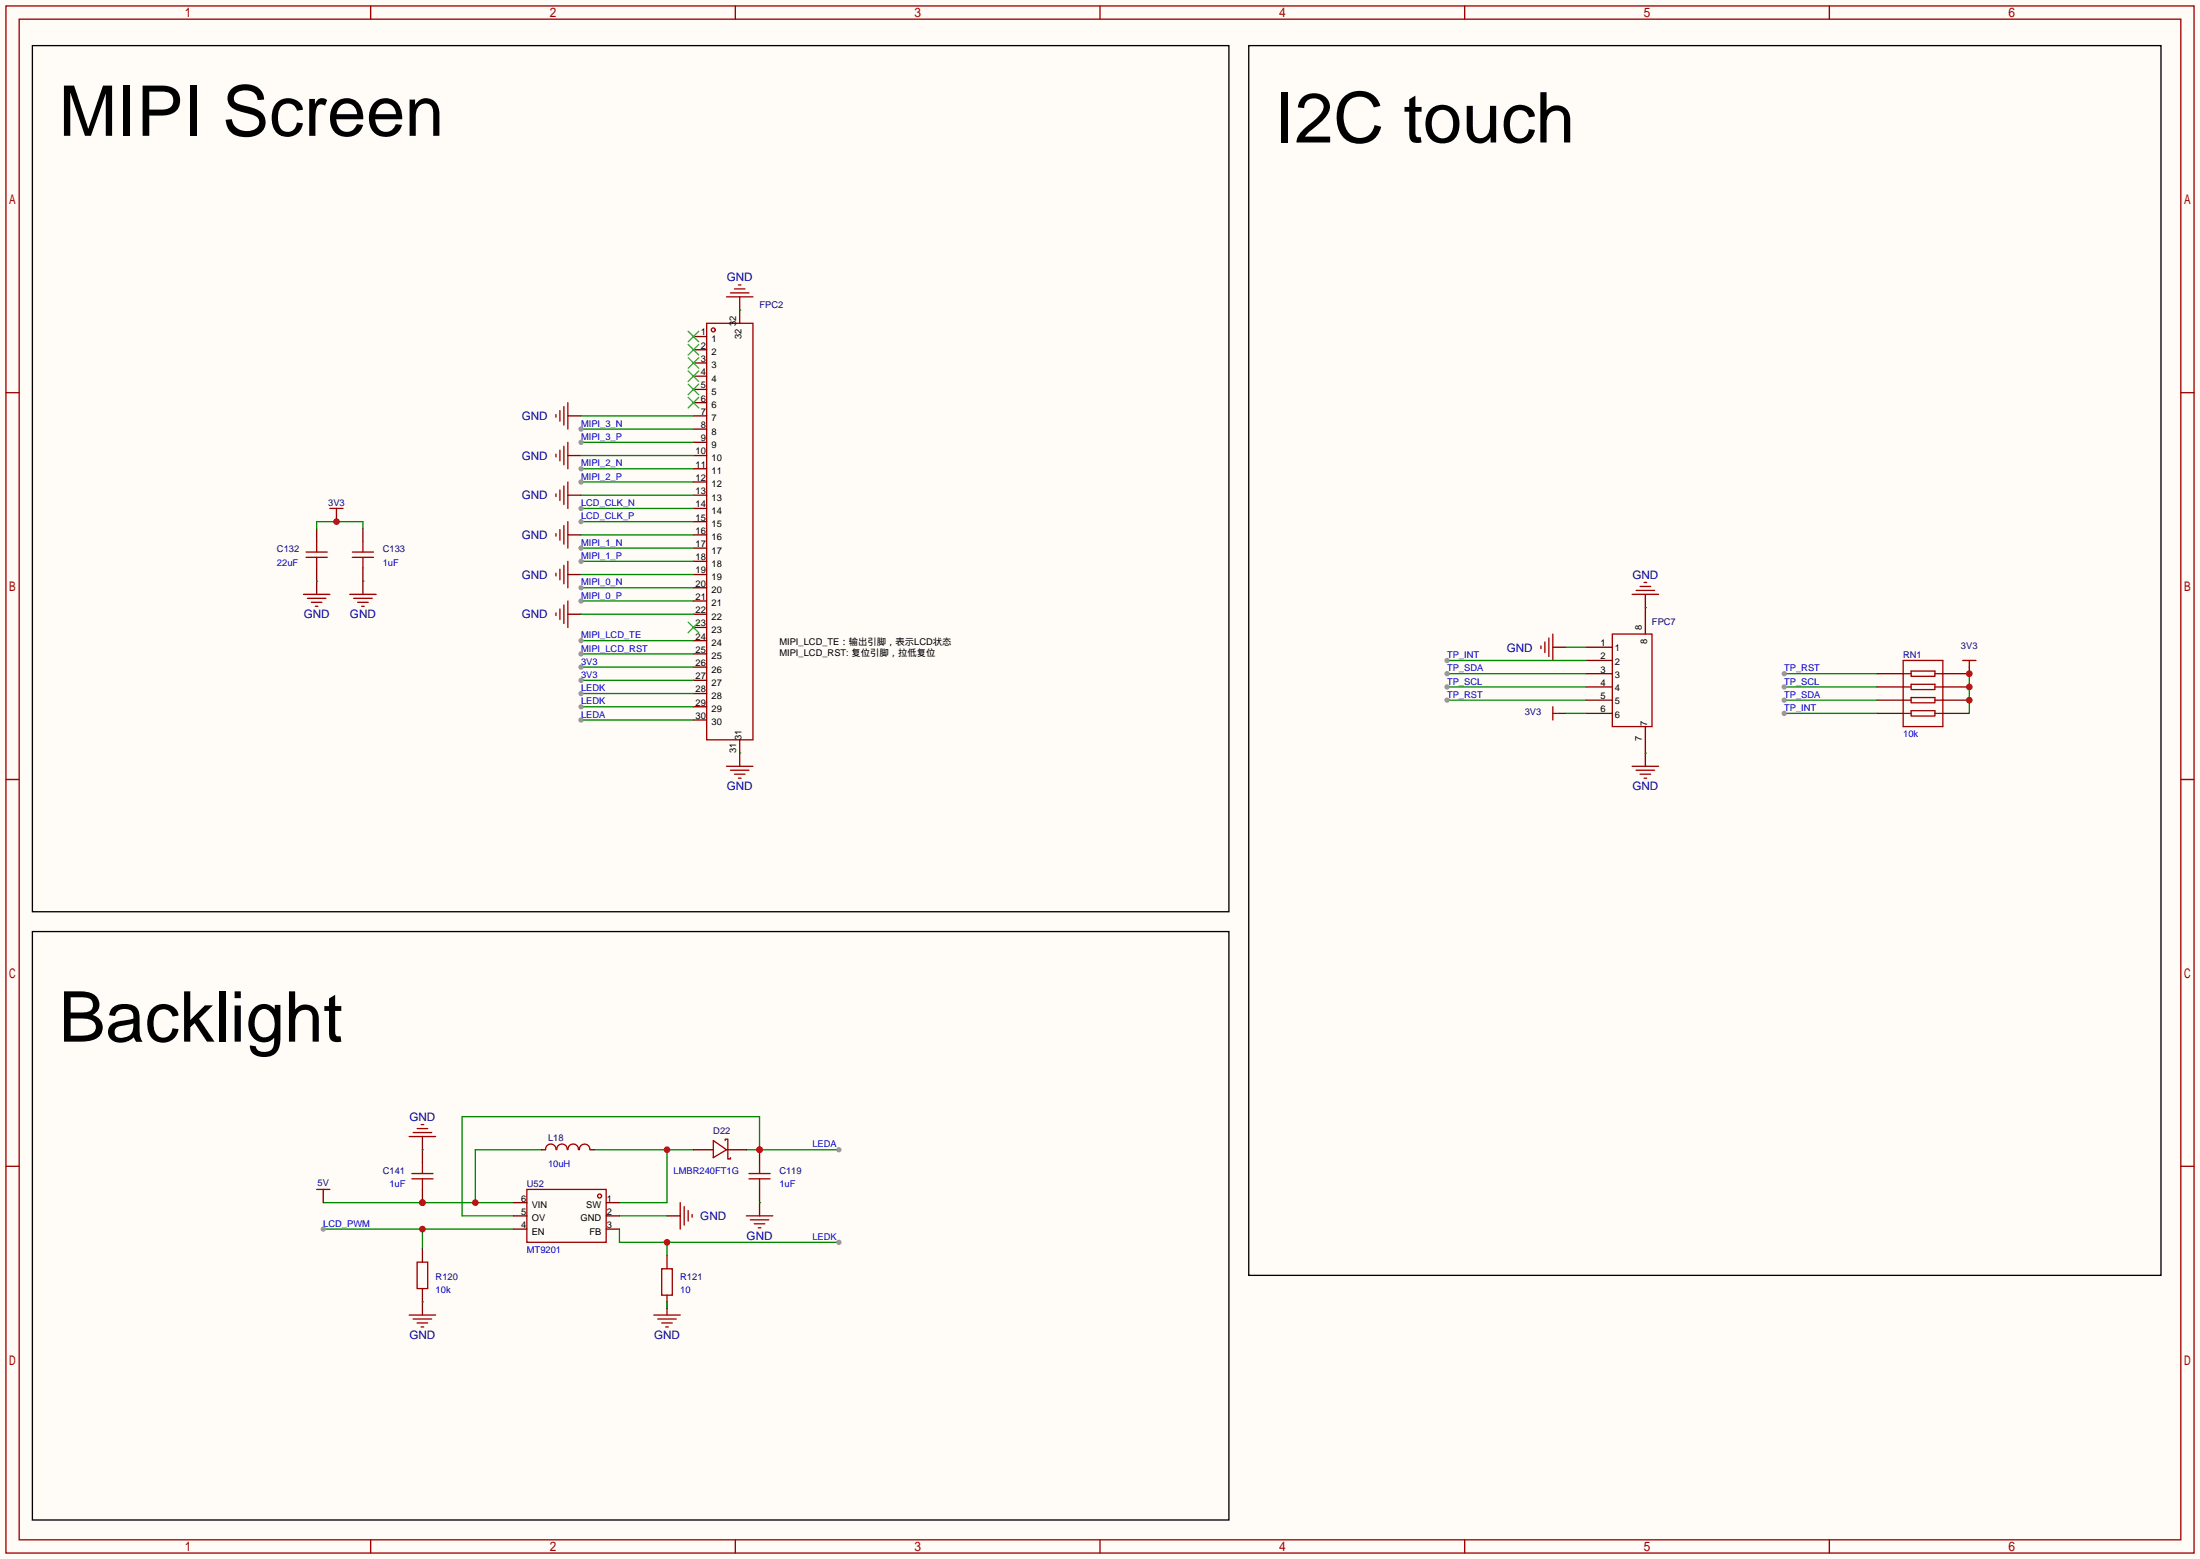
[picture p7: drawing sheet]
<svg xmlns="http://www.w3.org/2000/svg" width="423mm" height="299mm" viewBox="0 0 423 299" stroke-linecap="round" stroke-linejoin="round" font-family="sans-serif">
<path d="M0 0h422.7v299.5h-422.7z" fill="#fffcf7"/>
<g fill="none" stroke="#a10000" stroke-width=".25">
<path d="M1.1 1.1h420.4v297.2h-420.4zM3.7 3.7h415.3v292.1h-415.3zM71.2 1.1v2.6M141.3 1.1v2.6M211.3 1.1v2.6M281.4 1.1v2.6M351.5 1.1v2.6M1.1 75.4h2.6M419 75.4h2.5M365.6 137h1.6M365.6 126.9h7.7v12.7h-7.7zM365.6 129.4h1.6"/>
<path d="M365.6 134.5h1.6M365.6 132h1.6M367.2 128.9h4.5v1h-4.5zM367.2 131.4h4.5v1.1h-4.5zM367.2 134h4.5v1h-4.5zM367.2 136.5h4.5v1h-4.5zM371.7 137h1.6M371.7 129.4h1.6M371.7 134.5h1.6M371.7 132h1.6M1.1 149.7h2.6M419 149.7h2.5"/>
<path d="M1.1 224h2.6M419 224h2.5M71.2 295.8v2.5M141.3 295.8v2.5M211.3 295.8v2.5M281.4 295.8v2.5M351.5 295.8v2.5"/>
</g>
<path d="M360.6 129.4h5M360.6 132h5M360.6 134.5h5M360.6 137h5M373.3 129.4h5M373.3 132h5M373.3 134.5h5M373.3 137h5" fill="none" stroke="#870000" stroke-width=".25"/>
<path d="M342.8 129.4h17.8" fill="none" stroke="#008700" stroke-width=".25"/>
<circle cx="342.8" cy="129.4" r=".51" fill="#999"/>
<path d="M342.8 132h17.8" fill="none" stroke="#008700" stroke-width=".25"/>
<circle cx="342.8" cy="132" r=".51" fill="#999"/>
<path d="M342.8 134.5h17.8" fill="none" stroke="#008700" stroke-width=".25"/>
<circle cx="342.8" cy="134.5" r=".51" fill="#999"/>
<path d="M342.8 137h17.8" fill="none" stroke="#008700" stroke-width=".25"/>
<circle cx="342.8" cy="137" r=".51" fill="#999"/>
<path d="M378.3 128.1v1.3" fill="none" stroke="#870000" stroke-width=".25"/>
<path d="M377.1 126.9h2.5M378.3 126.9v1.2" fill="none" stroke="#a10000" stroke-width=".25"/>
<path d="M378.3 129.4v7.6" fill="none" stroke="#008700" stroke-width=".25"/>
<g fill="#c00">
<circle cx="378.3" cy="134.5" r=".63"/>
<circle cx="378.3" cy="132" r=".63"/>
<circle cx="378.3" cy="129.4" r=".63"/>
</g>
<path d="M62.1 236.1h36.6M81.2 236.1v3.8" fill="none" stroke="#008700" stroke-width=".25"/>
<circle cx="81.2" cy="236.1" r=".63" fill="#c00"/>
<circle cx="62.1" cy="236.1" r=".51" fill="#999"/>
<path d="M81.2 239.9v2.5M81.2 247.5v5.1" fill="none" stroke="#870000" stroke-width=".25"/>
<path d="M78.6 252.6h5.1M79.4 253.4h3.5M80.1 242.4h2.1v5.1h-2.1zM80.1 254.1h2.1M80.9 254.9h.5" fill="none" stroke="#a10000" stroke-width=".25"/>
<path d="M62.1 231h36.6M104 220.9h-12.7v10.1M81.2 250.1h.1" fill="none" stroke="#008700" stroke-width=".25"/>
<g fill="#c00">
<circle cx="81.2" cy="231" r=".63"/>
<circle cx="91.3" cy="231" r=".63"/>
</g>
<path d="M81.2 218.3v2.6" fill="none" stroke="#870000" stroke-width=".25"/>
<path d="M78.6 218.3h5.1M79.4 217.6h3.5M80.1 216.8h2.1M80.9 216h.5" fill="none" stroke="#a10000" stroke-width=".25"/>
<path d="M114.2 220.9h19M128.1 220.9v10.1h-9.1" fill="none" stroke="#008700" stroke-width=".25"/>
<circle cx="128.1" cy="220.9" r=".63" fill="#c00"/>
<path d="M143.4 220.9h17.8M145.9 220.9v-6.4h-57.1v19.1h9.9" fill="none" stroke="#008700" stroke-width=".25"/>
<circle cx="145.9" cy="220.9" r=".63" fill="#c00"/>
<circle cx="161.2" cy="220.9" r=".51" fill="#999"/>
<path d="M119 236.1v2.5h42.2M128.1 238.6v2.6" fill="none" stroke="#008700" stroke-width=".25"/>
<circle cx="128.1" cy="238.6" r=".63" fill="#c00"/>
<circle cx="161.2" cy="238.6" r=".51" fill="#999"/>
<path d="M128.1 233.6h2.6M145.9 220.9v2.5M128.1 241.2v2.5M128.1 248.8v3.8" fill="none" stroke="#870000" stroke-width=".25"/>
<path d="M130.7 231v5.1M131.4 231.8v3.5M132.2 232.5v2.1M133 233.3v.5M145.9 226.4v2.1M125.6 252.6h5.1M126.4 253.4h3.5M127.1 243.7h2.1v5.1h-2.1zM127.1 254.1h2.1M127.9 254.9h.5" fill="none" stroke="#a10000" stroke-width=".25"/>
<path d="M119 233.6h9.1M128.1 250.1v1.2" fill="none" stroke="#008700" stroke-width=".25"/>
<circle cx="145.9" cy="220.9" r=".63" fill="#c00"/>
<g fill="none" stroke="#a10000" stroke-width=".25">
<path d="M135.8 62.1h8.9v80h-8.9zM143.4 233.6h5.1M143.9 225.4h4.1M143.9 226.4h4.1M144.1 234.3h3.6M144.9 235.1h2M145.7 235.8h.5M145.9 223.4v2"/>
<circle cx="137" cy="63.4" r=".38"/>
</g>
<g fill="none" stroke="#870000" stroke-width=".25">
<path d="M142.1 59.6v2.5M133.2 64.6h2.6M133.2 67.2h2.6M133.2 69.7h2.6M133.2 72.3h2.6M133.2 74.8h2.6M133.2 77.3h2.6M133.2 79.9h2.6M133.2 82.4h2.6M133.2 85h2.6M133.2 87.5h2.6M133.2 90h2.6"/>
<path d="M133.2 92.6h2.6M133.2 95.1h2.6M133.2 97.7h2.6M133.2 100.2h2.6M133.2 102.7h2.6M133.2 105.3h2.6M133.2 107.8h2.6M133.2 110.4h2.6M133.2 112.9h2.6M133.2 115.4h2.6M133.2 118h2.6M133.2 120.5h2.6"/>
<path d="M133.2 123.1h2.6M133.2 125.6h2.6M133.2 128.1h2.6M133.2 130.7h2.6M133.2 133.2h2.6M133.2 135.8h2.6M133.2 138.3h2.6M142.1 142.1v2.6M145.9 228.5v5.1"/>
</g>
<path d="M111.6 133.2h21.6M145.9 231h.1" fill="none" stroke="#008700" stroke-width=".25"/>
<g fill="none" stroke="#3c3" stroke-width=".25">
<path d="M132.2 63.6l2 2.1M132.2 66.2l2 2M132.2 68.7l2 2M132.2 71.2l2 2.1M132.2 73.8l2 2M132.2 76.3l2 2.1M134.2 63.6l-2 2.1M134.2 66.2l-2 2M134.2 68.7l-2 2M134.2 71.2l-2 2.1M134.2 73.8l-2 2M134.2 76.3l-2 2.1"/>
<path d="M132.2 119.5l2 2M134.2 119.5l-2 2"/>
</g>
<circle cx="111.6" cy="133.2" r=".51" fill="#999"/>
<path d="M111.6 135.8h21.6" fill="none" stroke="#008700" stroke-width=".25"/>
<circle cx="111.6" cy="135.8" r=".51" fill="#999"/>
<path d="M111.6 138.3h21.6" fill="none" stroke="#008700" stroke-width=".25"/>
<circle cx="111.6" cy="138.3" r=".51" fill="#999"/>
<path d="M111.6 125.6h21.6" fill="none" stroke="#008700" stroke-width=".25"/>
<circle cx="111.6" cy="125.6" r=".51" fill="#999"/>
<path d="M111.6 123.1h21.6" fill="none" stroke="#008700" stroke-width=".25"/>
<circle cx="111.6" cy="123.1" r=".51" fill="#999"/>
<path d="M109.1 118h2.5" fill="none" stroke="#870000" stroke-width=".25"/>
<path d="M106.8 117.7v.5M107.6 117v2M108.3 116.2v3.6M109.1 115.4v5.1" fill="none" stroke="#a10000" stroke-width=".25"/>
<path d="M111.6 118h21.6M111.6 115.4h21.6" fill="none" stroke="#008700" stroke-width=".25"/>
<circle cx="111.6" cy="115.4" r=".51" fill="#999"/>
<path d="M111.6 112.9h21.6" fill="none" stroke="#008700" stroke-width=".25"/>
<circle cx="111.6" cy="112.9" r=".51" fill="#999"/>
<path d="M109.1 110.4h2.5" fill="none" stroke="#870000" stroke-width=".25"/>
<path d="M106.8 110.1v.5M107.6 109.3v2.1M108.3 108.6v3.5M109.1 107.8v5.1" fill="none" stroke="#a10000" stroke-width=".25"/>
<path d="M111.6 110.4h21.6M111.6 105.3h21.6" fill="none" stroke="#008700" stroke-width=".25"/>
<circle cx="111.6" cy="105.3" r=".51" fill="#999"/>
<path d="M111.6 107.8h21.6" fill="none" stroke="#008700" stroke-width=".25"/>
<circle cx="111.6" cy="107.8" r=".51" fill="#999"/>
<path d="M109.1 102.7h2.5" fill="none" stroke="#870000" stroke-width=".25"/>
<path d="M106.8 102.5v.5M107.6 101.7v2.1M108.3 101v3.5M109.1 100.2v5.1" fill="none" stroke="#a10000" stroke-width=".25"/>
<path d="M111.6 102.7h21.6M111.6 100.2h21.6" fill="none" stroke="#008700" stroke-width=".25"/>
<circle cx="111.6" cy="100.2" r=".51" fill="#999"/>
<path d="M111.6 97.7h21.6" fill="none" stroke="#008700" stroke-width=".25"/>
<circle cx="111.6" cy="97.7" r=".51" fill="#999"/>
<path d="M109.1 95.1h2.5" fill="none" stroke="#870000" stroke-width=".25"/>
<path d="M106.8 94.9v.5M107.6 94.1v2M108.3 93.3v3.6M109.1 92.6v5.1" fill="none" stroke="#a10000" stroke-width=".25"/>
<path d="M111.6 95.1h21.6M111.6 90h21.6" fill="none" stroke="#008700" stroke-width=".25"/>
<circle cx="111.6" cy="90" r=".51" fill="#999"/>
<path d="M111.6 92.6h21.6" fill="none" stroke="#008700" stroke-width=".25"/>
<circle cx="111.6" cy="92.6" r=".51" fill="#999"/>
<path d="M109.1 87.5h2.5" fill="none" stroke="#870000" stroke-width=".25"/>
<path d="M106.8 87.2v.6M107.6 86.5v2M108.3 85.7v3.6M109.1 85v5" fill="none" stroke="#a10000" stroke-width=".25"/>
<path d="M111.6 87.5h21.6M111.6 82.4h21.6" fill="none" stroke="#008700" stroke-width=".25"/>
<circle cx="111.6" cy="82.4" r=".51" fill="#999"/>
<path d="M111.6 85h21.6" fill="none" stroke="#008700" stroke-width=".25"/>
<circle cx="111.6" cy="85" r=".51" fill="#999"/>
<path d="M142.1 57v2.6M109.1 79.9h2.5M142.1 144.7v2.5" fill="none" stroke="#870000" stroke-width=".25"/>
<path d="M139.6 57h5.1M140.3 56.3h3.6M141.1 55.5h2M141.9 54.7h.5M106.8 79.6v.5M107.6 78.9v2M108.3 78.1v3.6M109.1 77.3v5.1M139.6 147.2h5.1M140.3 148h3.6M141.1 148.7h2M141.9 149.5h.5" fill="none" stroke="#a10000" stroke-width=".25"/>
<path d="M142.1 59.6h.1M111.6 79.9h21.6M111.6 128.1h21.6M142.1 144.7h.1" fill="none" stroke="#008700" stroke-width=".25"/>
<circle cx="111.6" cy="128.1" r=".51" fill="#999"/>
<path d="M111.6 130.7h21.6" fill="none" stroke="#008700" stroke-width=".25"/>
<circle cx="111.6" cy="130.7" r=".51" fill="#999"/>
<g fill="none" stroke="#870000" stroke-width=".25">
<path d="M60.8 101.5v2.5M60.8 109.1v5.1M69.7 101.5v2.5M69.7 109.1v5.1M316.1 116.7v5.1M298.3 124.3h2.6M299.6 137h1.3M304.7 124.3h5.1M304.7 126.9h5.1M304.7 129.4h5.1M304.7 132h5.1M304.7 134.5h5.1"/>
<path d="M304.7 137h5.1M316.1 139.6v5.1M104 220.9h.8M113.4 220.9h.8M133.2 220.9h3.8M139.6 220.9h3.8"/>
</g>
<g fill="none" stroke="#a10000" stroke-width=".25">
<path d="M58.3 114.2h5.1M58.8 106h4.1M58.8 107.1h4.1M59.1 114.9h3.5M59.8 115.7h2M60.6 116.5h.5M60.8 104v2M60.8 107.1v2M67.2 114.2h5.1M67.7 106h4.1M67.7 107.1h4.1M67.9 114.9h3.6"/>
<path d="M68.7 115.7h2M69.5 116.5h.5M69.7 104v2M69.7 107.1v2M296 124.1v.5M296.8 123.3v2M297.6 122.6v3.5M298.3 121.8v5.1M298.3 135.8v2.5M298.3 137h1.3M309.8 121.8h7.6v17.8h-7.6zM137 219.1l2.6 1.8-2.6 1.5z"/>
<path d="M139.3 219.1v-.3h.5v3.8h.5v-.2M104.8 220.8a1.01 1.01 0 0 1 1-1.1 1.01 1.01 0 0 1 1 1.1M107 220.8a1.01 1.01 0 0 1 1-1.1 1.01 1.01 0 0 1 1 1.1M109.1 220.8a1.01 1.01 0 0 1 1-1.1 1.01 1.01 0 0 1 1 1.1M111.3 220.8a1.01 1.01 0 0 1 1-1 1.01 1.01 0 0 1 1 1"/>
</g>
<path d="M60.8 111.6h.1M60.8 101.5v-1.3h8.9v1.3M69.7 111.6h.1M278 126.9h26.7M300.9 137h3.8M300.9 124.3h3.8" fill="none" stroke="#008700" stroke-width=".25"/>
<circle cx="278" cy="126.9" r=".51" fill="#999"/>
<path d="M278 129.4h26.7" fill="none" stroke="#008700" stroke-width=".25"/>
<circle cx="278" cy="129.4" r=".51" fill="#999"/>
<path d="M278 132h26.7" fill="none" stroke="#008700" stroke-width=".25"/>
<circle cx="278" cy="132" r=".51" fill="#999"/>
<path d="M278 134.5h26.7" fill="none" stroke="#008700" stroke-width=".25"/>
<circle cx="278" cy="134.5" r=".51" fill="#999"/>
<path d="M316.1 114.2v2.5M316.1 144.7v2.5M81.2 228.5v2.5M98.7 231h2.5M98.7 233.6h2.5M98.7 236.1h2.5M116.5 231h2.5M116.5 233.6h2.5M116.5 236.1h2.5" fill="none" stroke="#870000" stroke-width=".25"/>
<g fill="none" stroke="#a10000" stroke-width=".25">
<path d="M313.6 114.2h5M314.3 113.4h3.6M315.1 112.6h2M315.8 111.9h.6M313.6 147.2h5M314.3 148h3.6M315.1 148.7h2M315.8 149.5h.6M81.2 223.4v2M101.2 228.5h15.3v10.1h-15.3z"/>
<circle cx="115.2" cy="229.7" r=".38"/>
</g>
<path d="M316.1 116.7h.1M316.1 144.7h.1" fill="none" stroke="#008700" stroke-width=".25"/>
<circle cx="81.2" cy="231" r=".63" fill="#c00"/>
<path d="M60.8 228.5h2.6M62.1 228.5v1.2M79.1 226.4h4.1M79.1 225.4h4.1M81.2 226.4v2.1" fill="none" stroke="#a10000" stroke-width=".25"/>
<path d="M64.6 98.9v1.3M62.1 229.7v1.3M81.2 220.9v2.5" fill="none" stroke="#870000" stroke-width=".25"/>
<path d="M81.2 220.9h.1" fill="none" stroke="#008700" stroke-width=".25"/>
<path d="M6.2 8.8h229.9v166.3h-229.9zM239.9 8.8h175.3v236.2h-175.3zM6.2 178.9h229.9v113.1h-229.9z" fill="none" stroke="#000" stroke-width=".25"/>
<circle cx="64.6" cy="100.2" r=".63" fill="#c00"/>
<path d="M63.4 97.7h2.5M64.6 97.7v1.2" fill="none" stroke="#a10000" stroke-width=".25"/>
<g font-size="13.4">
<text x="11.3" y="26.1">MIPI Screen</text>
<text x="245" y="27.4">I2C touch</text>
<text x="11.3" y="200.1">Backlight</text>
</g>
<g font-size="2.2" fill="#000080">
<text x="139.6" y="54">GND</text>
<text x="100.3" y="80.7">GND</text>
<text x="100.3" y="88.3">GND</text>
<text x="100.3" y="95.9">GND</text>
<text x="100.3" y="103.6">GND</text>
<text x="100.3" y="111.2">GND</text>
<text x="313.6" y="111.2">GND</text>
<text x="58.3" y="118.8">GND</text>
<text x="67.2" y="118.8">GND</text>
<text x="100.3" y="118.8">GND</text>
<text x="289.5" y="125.2">GND</text>
<text x="139.6" y="151.8">GND</text>
<text x="313.6" y="151.8">GND</text>
<text x="78.7" y="215.3">GND</text>
<text x="134.5" y="234.4">GND</text>
<text x="143.4" y="238.2">GND</text>
<text x="78.7" y="257.2">GND</text>
<text x="125.7" y="257.2">GND</text>
</g>
<g font-size="1.8" fill="#000080">
<text x="145.9" y="59.1">FPC2</text>
<text x="63" y="97.2">3V3</text>
<text x="53.2" y="106.1">C132</text>
<text x="73.5" y="106.1">C133</text>
<text x="317.4" y="120.1">FPC7</text>
<text x="376.7" y="124.6">3V3</text>
<text x="365.6" y="126.4">RN1</text>
<text x="292.9" y="137.3">3V3</text>
<text x="105.3" y="219.1">L18</text>
<text x="137" y="217.9">D22</text>
<text x="61" y="227.8">5V</text>
<text x="73.5" y="225.5">C141</text>
<text x="149.7" y="225.5">C119</text>
<text x="101.2" y="228">U52</text>
<text x="83.7" y="245.8">R120</text>
<text x="130.7" y="245.8">R121</text>
</g>
<g font-size="1.8">
<text x="134.6" y="64.4">1</text>
<text x="136.7" y="65.7">1</text>
<text x="141.4" y="62.6" transform="rotate(-90 141.4 62.6)">32</text>
<text x="142.4" y="65.1" transform="rotate(-90 142.4 65.1)">32</text>
<text x="134.6" y="67">2</text>
<text x="134.6" y="69.5">3</text>
<text x="136.7" y="68.2">2</text>
<text x="136.7" y="70.8">3</text>
<text x="134.6" y="72">4</text>
<text x="134.6" y="74.6">5</text>
<text x="134.6" y="77.1">6</text>
<text x="136.7" y="73.3">4</text>
<text x="136.7" y="75.9">5</text>
<text x="134.6" y="79.7">7</text>
<text x="134.6" y="82.2">8</text>
<text x="136.7" y="78.4">6</text>
<text x="136.7" y="80.9">7</text>
<text x="136.7" y="83.5">8</text>
<text x="133.6" y="87.3">10</text>
<text x="133.6" y="89.8">11</text>
<text x="134.6" y="84.7">9</text>
<text x="136.7" y="86">9</text>
<text x="136.7" y="88.6">10</text>
<text x="133.6" y="92.4">12</text>
<text x="133.6" y="94.9">13</text>
<text x="136.7" y="91.1">11</text>
<text x="136.7" y="93.6">12</text>
<text x="133.6" y="97.4">14</text>
<text x="133.6" y="100">15</text>
<text x="136.7" y="96.2">13</text>
<text x="136.7" y="98.7">14</text>
<text x="136.7" y="101.3">15</text>
<text x="133.6" y="102.5">16</text>
<text x="133.6" y="105.1">17</text>
<text x="133.6" y="107.6">18</text>
<text x="136.7" y="103.8">16</text>
<text x="136.7" y="106.3">17</text>
<text x="133.6" y="110.1">19</text>
<text x="133.6" y="112.7">20</text>
<text x="136.7" y="108.9">18</text>
<text x="136.7" y="111.4">19</text>
<text x="136.7" y="114">20</text>
<text x="133.6" y="115.2">21</text>
<text x="133.6" y="117.8">22</text>
<text x="136.7" y="116.5">21</text>
<text x="136.7" y="119">22</text>
<text x="133.6" y="120.3">23</text>
<text x="133.6" y="122.8">24</text>
<text x="133.6" y="125.4">25</text>
<text x="136.7" y="121.6">23</text>
<text x="136.7" y="124.1">24</text>
<text x="149.7" y="123.9">MIPI_LCD_TE：输出引脚，表示LCD状态</text>
<text x="149.7" y="125.9">MIPI_LCD_RST: 复位引脚，拉低复位</text>
<text x="307.5" y="124.1">1</text>
<text x="310.3" y="125.1">1</text>
<text x="315.4" y="121" transform="rotate(-90 315.4 121)">8</text>
<text x="316.4" y="123.8" transform="rotate(-90 316.4 123.8)">8</text>
<text x="133.6" y="127.9">26</text>
<text x="133.6" y="130.5">27</text>
<text x="136.7" y="126.7">25</text>
<text x="136.7" y="129.2">26</text>
<text x="136.7" y="131.7">27</text>
<text x="307.5" y="126.7">2</text>
<text x="307.5" y="129.2">3</text>
<text x="307.5" y="131.7">4</text>
<text x="310.3" y="127.7">2</text>
<text x="310.3" y="130.2">3</text>
<text x="133.6" y="133">28</text>
<text x="133.6" y="135.5">29</text>
<text x="136.7" y="134.3">28</text>
<text x="136.7" y="136.8">29</text>
<text x="307.5" y="134.3">5</text>
<text x="307.5" y="136.8">6</text>
<text x="310.3" y="132.8">4</text>
<text x="310.3" y="135.3">5</text>
<text x="310.3" y="137.8">6</text>
<text x="133.6" y="138.1">30</text>
<text x="136.7" y="139.4">30</text>
<text x="142.4" y="142.1" transform="rotate(-90 142.4 142.1)">31</text>
<text x="315.4" y="142.3" transform="rotate(-90 315.4 142.3)">7</text>
<text x="316.4" y="139.6" transform="rotate(-90 316.4 139.6)">7</text>
<text x="141.4" y="144.6" transform="rotate(-90 141.4 144.6)">31</text>
<text x="100.1" y="233.3">5</text>
<text x="100.1" y="230.8">6</text>
<text x="102.2" y="232.1">VIN</text>
<text x="112.6" y="232.1">SW</text>
<text x="116.6" y="230.8">1</text>
<text x="116.6" y="233.3">2</text>
<text x="100.1" y="235.9">4</text>
<text x="102.2" y="237.1">EN</text>
<text x="102.2" y="234.6">OV</text>
<text x="111.5" y="234.6">GND</text>
<text x="113.2" y="237.1">FB</text>
<text x="116.6" y="235.9">3</text>
</g>
<g font-size="1.8" fill="#00f">
<text x="111.6" y="82">MIPI_3_N</text>
<text x="111.6" y="89.6">MIPI_2_N</text>
<text x="111.6" y="84.5">MIPI_3_P</text>
<text x="111.6" y="92.1">MIPI_2_P</text>
<text x="111.6" y="99.8">LCD_CLK_P</text>
<text x="111.6" y="97.2">LCD_CLK_N</text>
<text x="111.6" y="104.8">MIPI_1_N</text>
<text x="111.6" y="107.4">MIPI_1_P</text>
<text x="53.2" y="108.6">22uF</text>
<text x="73.5" y="108.6">1uF</text>
<text x="111.6" y="112.5">MIPI_0_N</text>
<text x="111.6" y="115">MIPI_0_P</text>
<text x="111.6" y="125.2">MIPI_LCD_RST</text>
<text x="111.6" y="122.6">MIPI_LCD_TE</text>
<text x="111.6" y="127.7">3V3</text>
<text x="111.6" y="130.2">3V3</text>
<text x="278" y="126.4">TP_INT</text>
<text x="278" y="129">TP_SDA</text>
<text x="278" y="131.5">TP_SCL</text>
<text x="342.8" y="129">TP_RST</text>
<text x="342.8" y="131.5">TP_SCL</text>
<text x="111.6" y="132.8">LEDK</text>
<text x="111.6" y="135.3">LEDK</text>
<text x="111.6" y="137.9">LEDA</text>
<text x="278" y="134">TP_RST</text>
<text x="342.8" y="134">TP_SDA</text>
<text x="342.8" y="136.6">TP_INT</text>
<text x="365.6" y="141.7">10k</text>
<text x="156.1" y="220.4">LEDA</text>
<text x="105.3" y="224.2">10uH</text>
<text x="129.4" y="225.5">LMBR240FT1G</text>
<text x="74.8" y="228">1uF</text>
<text x="149.7" y="228">1uF</text>
<text x="62.1" y="235.6">LCD_PWM</text>
<text x="156.1" y="238.2">LEDK</text>
<text x="101.2" y="240.7">MT9201</text>
<text x="83.7" y="248.3">10k</text>
<text x="130.7" y="248.3">10</text>
</g>
</svg>
